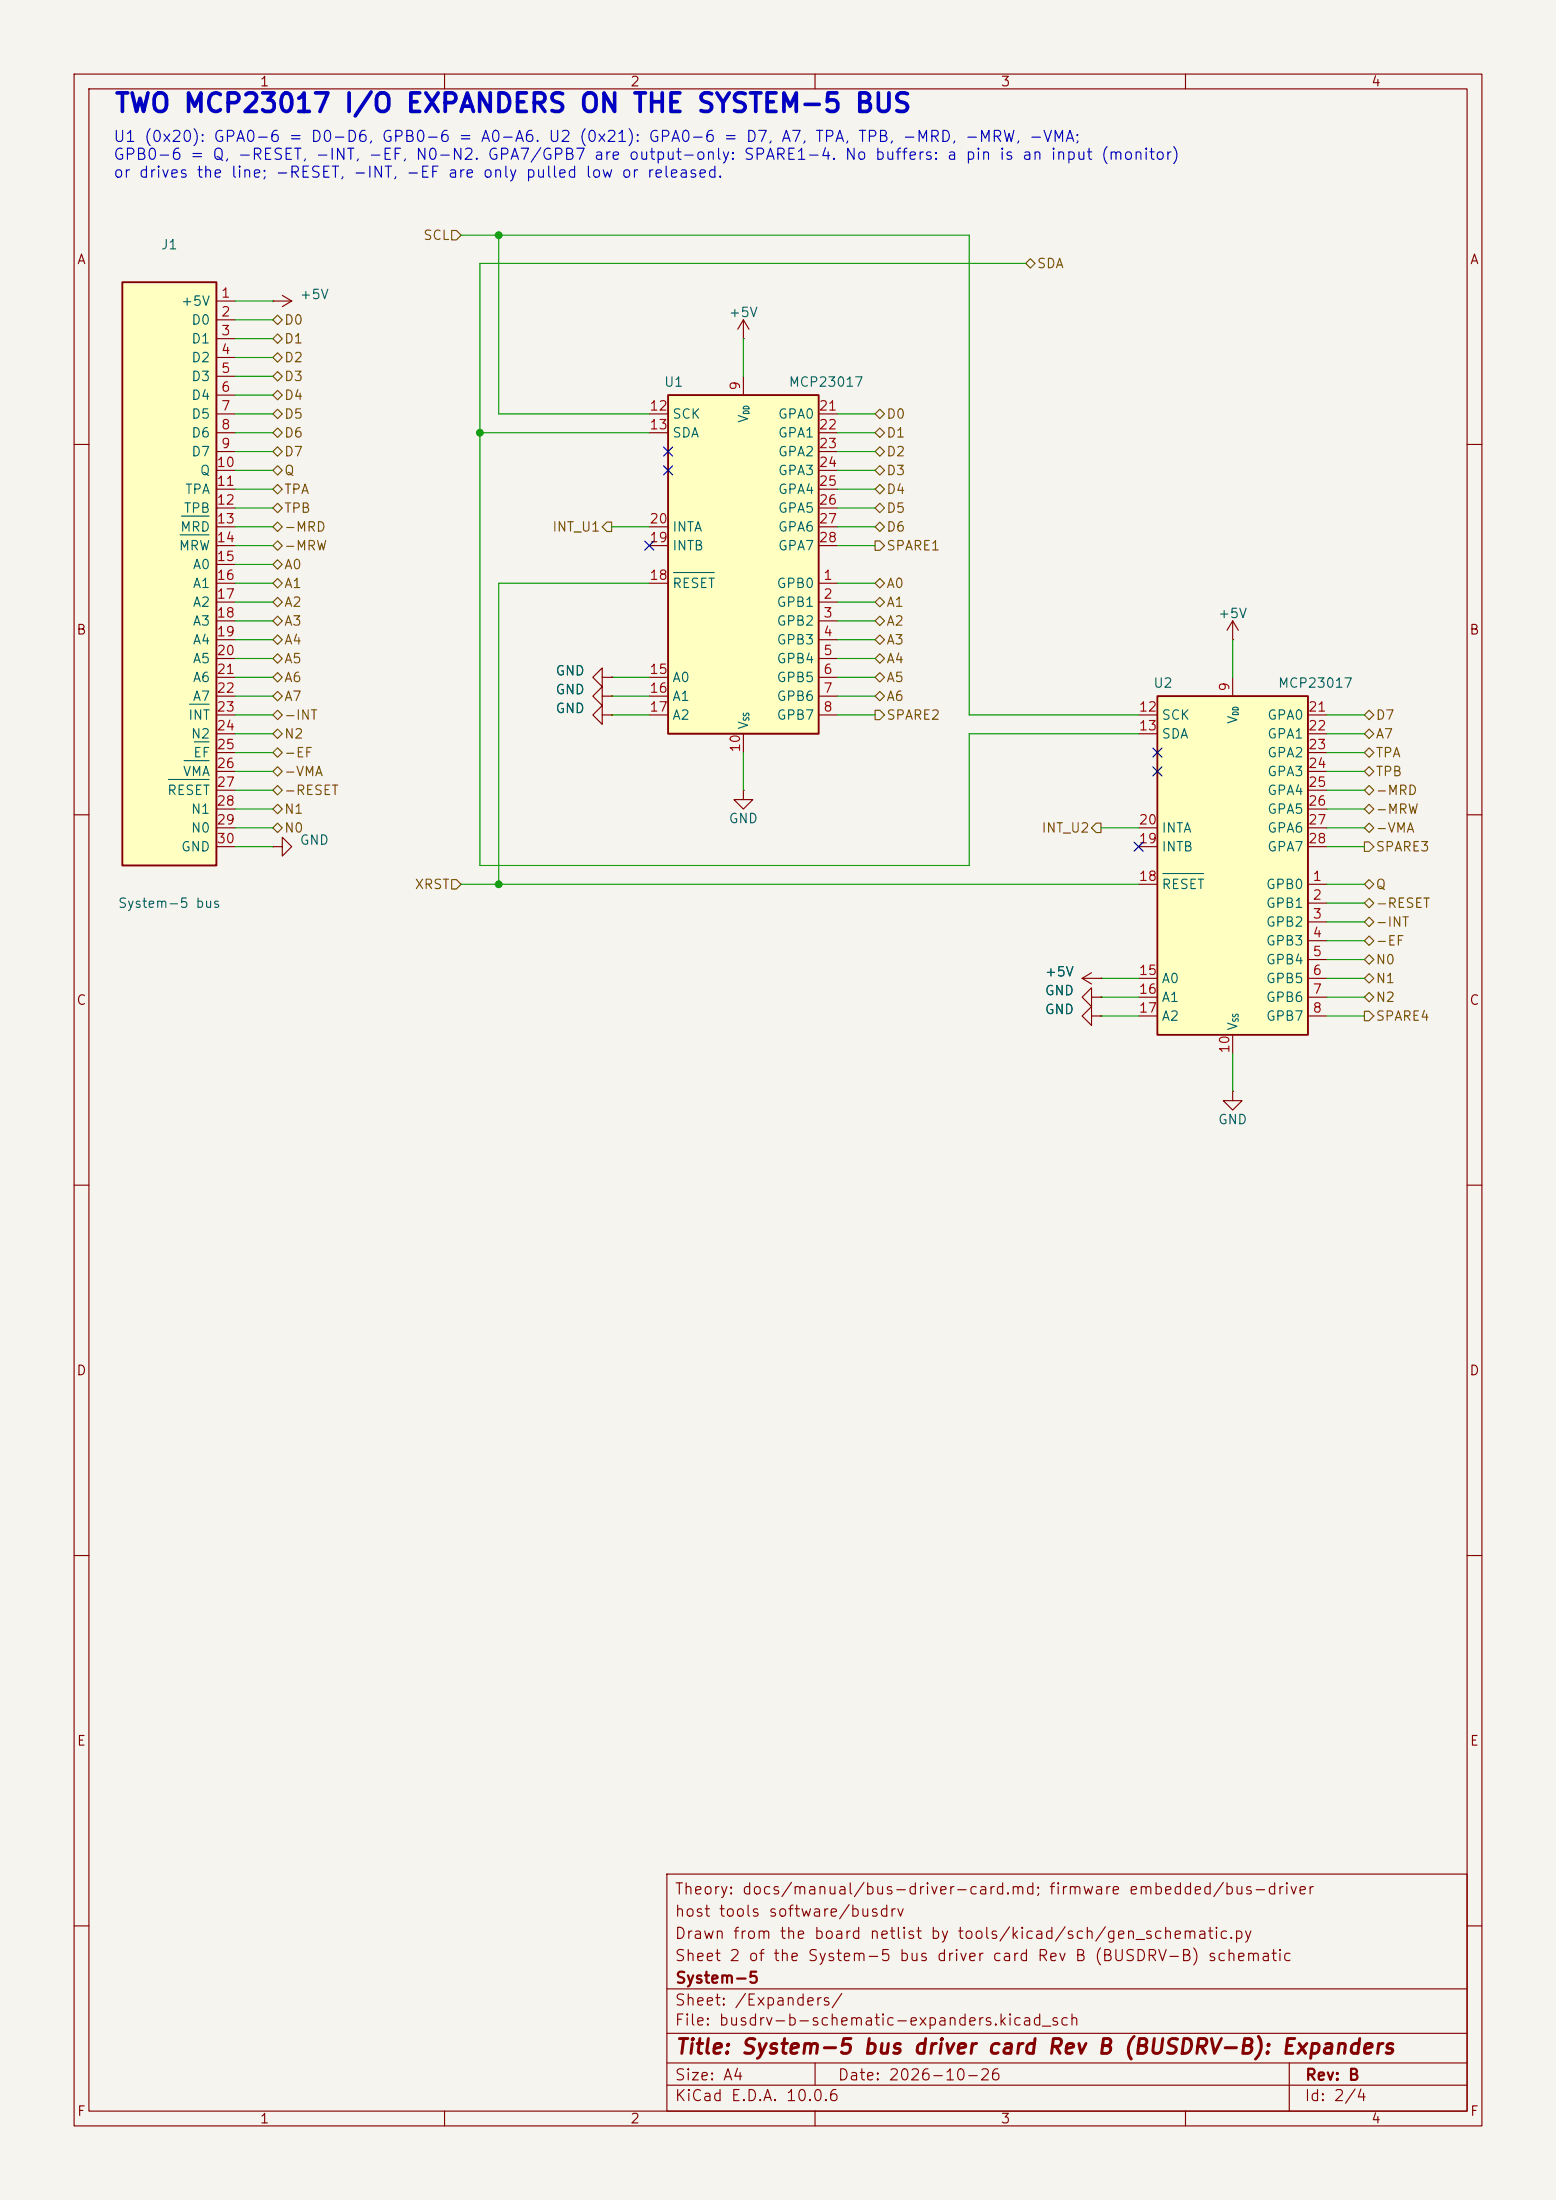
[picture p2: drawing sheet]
<svg xmlns="http://www.w3.org/2000/svg" width="210mm" height="297mm" viewBox="0 0 210 297" stroke-linecap="round" stroke-linejoin="round" font-family="sans-serif">
<path d="M0 0h210v297h-210z" fill="#f5f4ef" stroke="#f5f4ef" stroke-width=".13"/>
<g fill="none" stroke="#840000" stroke-width=".15">
<path d="M10 10h190v277h-190zM12 12h186v273h-186zM60 10v2M110 10v2M160 10v2M10 60h2M198 60h2M10 110h2M198 110h2M10 160h2M198 160h2M10 210h2"/>
<path d="M198 210h2M90 253h108v32h-108zM10 260h2M90 278.5h108M90 274.5h108M90 268.5h108M110 278.5v3M174 278.5v6.5M198 260h2M60 285v2M90 281.5h108M110 285v2"/>
<path d="M160 285v2"/>
</g>
<path d="M16.5 38.1h12.7v78.7h-12.7z" fill="#ffffc2"/>
<path d="M16.5 38.1h12.7v78.7h-12.7z" fill="none" stroke="#840000" stroke-width=".25"/>
<g fill="none" stroke="#840000" stroke-width=".15">
<path d="M29.2 40.6h2.5M29.2 43.2h2.5M29.2 45.7h2.5M29.2 48.3h2.5M29.2 50.8h2.5M29.2 53.3h2.5M29.2 55.9h2.5M29.2 58.4h2.5M100.3 45.7h.1M100.3 43.2l-.7 1.3M100.3 43.2l.8 1.3M100.3 43.2v2.5"/>
<path d="M29.2 61h2.5M29.2 63.5h2.5M29.2 66h2.5M29.2 68.6h2.5M29.2 71.1h2.5M29.2 73.7h2.5M29.2 76.2h2.5M29.2 78.7h2.5M29.2 81.3h2.5M29.2 83.8h2.5M29.2 86.4h2.5M29.2 88.9h2.5"/>
<path d="M29.2 91.4h2.5M29.2 94h2.5M29.2 96.5h2.5M29.2 99.1h2.5M29.2 101.6h2.5M29.2 104.1h2.5M29.2 106.7h2.5M29.2 109.2h2.5M29.2 111.8h2.5M29.2 114.3h2.5M100.3 106.7v1.3h1.3l-1.3 1.2-1.2-1.2h1.2M100.3 106.7h.1"/>
</g>
<path d="M24.3 72.2h3.9M24.5 69.7h3.7M25.6 95.1h2.6M22.7 105.2h5.5M24.8 102.7h3.4M26.2 100.2h2" fill="none" stroke="#006464" stroke-width=".15"/>
<path d="M90.2 53.3h20.3v45.8h-20.3z" fill="#ffffc2"/>
<path d="M90.2 53.3h20.3v45.8h-20.3z" fill="none" stroke="#840000" stroke-width=".25"/>
<g fill="none" stroke="#840000" stroke-width=".15">
<path d="M38.1 39.9l1.3 .7M36.8 40.6h.1M36.8 40.6h2.6M39.4 40.6l-1.3 .8M87.6 55.9h2.6M87.6 58.4h2.6M100.3 50.8v2.5M110.5 55.9h2.5M110.5 58.4h2.5M87.6 78.7h2.6M87.6 73.7h2.6M87.6 71.1h2.6"/>
<path d="M110.5 78.7h2.5M110.5 73.7h2.5M110.5 71.1h2.5M110.5 61h2.5M110.5 63.5h2.5M110.5 66h2.5M110.5 68.6h2.5M81.3 96.5v-1.2l-1.3 1.2 1.3 1.3v-1.3h1.2M81.3 91.4v-1.2l-1.3 1.2 1.3 1.3v-1.3h1.2M81.3 94v-1.3l-1.3 1.3 1.3 1.3v-1.3h1.2M82.5 96.5h.1M82.5 91.4h.1"/>
<path d="M82.5 94h.1M87.6 91.4h2.6M87.6 94h2.6M87.6 96.5h2.6M100.3 99.1v2.5M110.5 81.3h2.5M110.5 83.8h2.5M110.5 86.4h2.5M110.5 88.9h2.5M110.5 91.4h2.5M110.5 94h2.5M110.5 96.5h2.5"/>
<path d="M36.8 114.3h1.3v-1.3l1.3 1.3-1.3 1.3v-1.3M36.8 114.3h.1M146 132.1l1.3 .7M146 132.1h2.6M147.3 134.6v-1.2l-1.3 1.2 1.3 1.3v-1.3h1.3M147.3 137.2v-1.3l-1.3 1.3 1.3 1.2v-1.2h1.3M147.3 131.3l-1.3 .8M148.6 134.6h.1M148.6 132.1h.1M148.6 137.2h.1M166.4 147.3v1.3h1.2l-1.2 1.3-1.3-1.3h1.3M166.4 147.3h.1"/>
</g>
<path d="M90.9 77.3h5.5" fill="none" stroke="#006464" stroke-width=".15"/>
<path d="M156.2 94h20.3v45.7h-20.3z" fill="#ffffc2"/>
<path d="M156.2 94h20.3v45.7h-20.3z" fill="none" stroke="#840000" stroke-width=".25"/>
<g fill="none" stroke="#840000" stroke-width=".15">
<path d="M82.5 94h.1M82.5 91.4h.1M82.5 96.5h.1M153.7 96.5h2.5M153.7 99.1h2.5M166.4 86.4h.1M166.4 83.8v2.6M166.4 91.4v2.6M166.4 83.8l-.8 1.3M166.4 83.8l.7 1.3M176.5 96.5h2.6M176.5 99.1h2.6"/>
<path d="M153.7 119.4h2.5M153.7 114.3h2.5M153.7 111.8h2.5M176.5 119.4h2.6M176.5 114.3h2.6M176.5 111.8h2.6M176.5 101.6h2.6M176.5 104.1h2.6M176.5 106.7h2.6M176.5 109.2h2.6M148.6 134.6h.1M148.6 132.1h.1"/>
<path d="M148.6 137.2h.1M153.7 132.1h2.5M153.7 134.6h2.5M153.7 137.2h2.5M166.4 139.7v2.5M176.5 121.9h2.6M176.5 124.5h2.6M176.5 127h2.6M176.5 129.5h2.6M176.5 132.1h2.6M176.5 134.6h2.6M176.5 137.2h2.6"/>
</g>
<path d="M156.9 117.9h5.5" fill="none" stroke="#006464" stroke-width=".15"/>
<g fill="none" stroke="#725600" stroke-width=".15">
<path d="M61 31.1h.6l.6 .7-.6 .6h-.6zM138.4 35.6l.7-.7 .6 .7-.6 .6zM36.8 58.4l.7-.6 .6 .6-.6 .7zM36.8 55.9l.7-.7 .6 .7-.6 .6zM36.8 53.3l.7-.6 .6 .6-.6 .7zM36.8 50.8l.7-.6 .6 .6-.6 .6zM36.8 48.3l.7-.7 .6 .7-.6 .6zM36.8 45.7l.7-.6 .6 .6-.6 .7zM37.5 42.5l.6 .7-.6 .6-.7-.6zM118.1 55.9l.6-.7 .7 .7-.7 .6zM118.1 58.4l.6-.6 .7 .6-.7 .7zM36.8 66l.7-.6 .6 .6-.6 .7z"/>
<path d="M36.8 68.6l.7-.7 .6 .7-.6 .6zM36.8 61l.7-.7 .6 .7-.6 .6zM36.8 71.1l.7-.6 .6 .6-.6 .7zM36.8 73.7l.7-.7 .6 .7-.6 .6zM36.8 76.2l.7-.6 .6 .6-.6 .6zM36.8 78.7l.7-.6 .6 .6-.6 .7zM37.5 62.9l.6 .6-.6 .6-.7-.6zM81.9 70.5h.6v1.3h-.6l-.6-.7zM118.1 78.7l.6-.6 .7 .6-.7 .7zM118.1 73h.6l.7 .7-.7 .6h-.6zM118.1 71.1l.6-.6 .7 .6-.7 .7zM118.1 68.6l.6-.7 .7 .7-.7 .6z"/>
<path d="M118.1 66l.6-.6 .7 .6-.7 .7zM118.1 63.5l.6-.6 .7 .6-.7 .6zM118.1 61l.6-.7 .7 .7-.7 .6zM36.8 86.4l.7-.7 .6 .7-.6 .6zM36.8 88.9l.7-.6 .6 .6-.6 .6zM36.8 91.4l.7-.6 .6 .6-.6 .7zM36.8 81.3l.7-.7 .6 .7-.6 .6zM36.8 94l.7-.7 .6 .7-.6 .6zM36.8 96.5l.7-.6 .6 .6-.6 .7zM36.8 99.1l.7-.7 .6 .7-.6 .6zM37.5 83.2l.6 .6-.6 .7-.7-.7zM118.1 81.3l.6-.7 .7 .7-.7 .6z"/>
<path d="M118.1 86.4l.6-.7 .7 .7-.7 .6zM118.1 88.9l.6-.6 .7 .6-.7 .6zM118.1 91.4l.6-.6 .7 .6-.7 .7zM118.1 94l.6-.7 .7 .7-.7 .6zM118.1 95.9h.6l.7 .6-.7 .7h-.6zM118.7 83.2l.7 .6-.7 .7-.6-.7zM184.1 99.1l.7-.7 .6 .7-.6 .6zM184.1 96.5l.7-.6 .6 .6-.6 .7zM36.8 101.6l.7-.6 .6 .6-.6 .6zM36.8 106.7l.7-.7 .6 .7-.6 .6zM36.8 109.2l.7-.6 .6 .6-.6 .7zM36.8 111.8l.7-.7 .6 .7-.6 .6z"/>
<path d="M37.5 103.5l.6 .6-.6 .7-.7-.7zM61 118.7h.6l.6 .7-.6 .6h-.6zM148 111.1h.6v1.3h-.6l-.7-.6zM184.1 113.7h.7l.6 .6-.6 .6h-.7zM184.1 111.8l.7-.7 .6 .7-.6 .6zM184.1 109.2l.7-.6 .6 .6-.6 .7zM184.1 106.7l.7-.7 .6 .7-.6 .6zM184.1 101.6l.7-.6 .6 .6-.6 .6zM184.1 119.4l.7-.7 .6 .7-.6 .6zM184.8 103.5l.6 .6-.6 .7-.7-.7zM184.1 136.5h.7l.6 .7-.6 .6h-.7zM184.1 134.6l.7-.6 .6 .6-.6 .7z"/>
<path d="M184.1 132.1l.7-.7 .6 .7-.6 .6zM184.1 129.5l.7-.6 .6 .6-.6 .7zM184.1 124.5l.7-.7 .6 .7-.6 .6zM184.1 121.9l.7-.6 .6 .6-.6 .7zM184.8 126.4l.6 .6-.6 .6-.7-.6z"/>
</g>
<g fill="none" stroke="#009600" stroke-width=".15">
<path d="M62.2 31.8h68.6v64.7h22.9M67.3 31.8v24.1h20.3M138.4 35.6h-73.6v81.2h66v-17.7h22.9M31.7 55.9h5.1M31.7 40.6h5.1M31.7 58.4h5.1M31.7 48.3h5.1M31.7 45.7h5.1M31.7 43.2h5.1M31.7 53.3h5.1M31.7 50.8h5.1M64.8 58.4h22.8"/>
<path d="M100.3 45.7v5.1M113 55.9h5.1M113 58.4h5.1M31.7 71.1h5.1M31.7 78.7h5.1M31.7 73.7h5.1M31.7 61h5.1M31.7 63.5h5.1M31.7 66h5.1M31.7 68.6h5.1M31.7 76.2h5.1M82.5 71.1h5.1"/>
<path d="M87.6 78.7h-20.3v40.7M113 71.1h5.1M113 78.7h5.1M113 73.7h5.1M113 61h5.1M113 63.5h5.1M113 66h5.1M113 68.6h5.1M31.7 99.1h5.1M31.7 96.5h5.1M31.7 81.3h5.1M31.7 83.8h5.1"/>
<path d="M31.7 94h5.1M31.7 91.4h5.1M31.7 88.9h5.1M31.7 86.4h5.1M82.5 96.5h5.1M82.5 94h5.1M82.5 91.4h5.1M113 96.5h5.1M113 81.3h5.1M113 83.8h5.1M113 94h5.1M113 91.4h5.1"/>
<path d="M113 88.9h5.1M113 86.4h5.1M166.4 86.4v5M179.1 99.1h5M179.1 96.5h5M31.7 111.8h5.1M31.7 109.2h5.1M31.7 106.7h5.1M31.7 104.1h5.1M31.7 101.6h5.1M31.7 114.3h5.1M62.2 119.4h91.5"/>
<path d="M100.3 101.6v5.1M148.6 111.8h5.1M179.1 119.4h5M179.1 111.8h5M179.1 109.2h5M179.1 106.7h5M179.1 104.1h5M179.1 101.6h5M179.1 114.3h5M148.6 132.1h5.1M148.6 134.6h5.1M148.6 137.2h5.1"/>
<path d="M179.1 124.5h5M179.1 127h5M179.1 129.5h5M179.1 132.1h5M179.1 134.6h5M179.1 137.2h5M179.1 121.9h5M166.4 142.2v5.1"/>
</g>
<path d="M87 73.1l1.2 1.2M88.2 73.1l-1.2 1.2M89.6 62.9l1.2 1.2M89.6 60.4l1.2 1.2M90.8 62.9l-1.2 1.2M90.8 60.4l-1.2 1.2M153.1 113.7l1.2 1.2M154.3 113.7l-1.2 1.2M155.6 103.5l1.2 1.2M155.6 101l1.2 1.2M156.8 103.5l-1.2 1.2M156.8 101l-1.2 1.2" fill="none" stroke="#000084" stroke-width=".15"/>
<g fill="#009600" stroke="#009600" stroke-width=".13">
<circle cx="67.3" cy="31.8" r=".46"/>
<circle cx="64.8" cy="58.4" r=".46"/>
<circle cx="67.3" cy="119.4" r=".46"/>
</g>
<text font-size="2.5" fill="#0000c2" x="15.3" y="15.8">TWO MCP23017 I/O EXPANDERS ON THE SYSTEM-5 BUS</text>
<text font-size="2" fill="#840000" x="91" y="277.8">Title: System-5 bus driver card Rev B (BUSDRV-B): Expanders</text>
<g font-size="1.5" fill="#0000c2">
<text x="15.2" y="19.5">U1 (0x20): GPA0-6 = D0-D6, GPB0-6 = A0-A6. U2 (0x21): GPA0-6 = D7, A7, TPA, TPB, -MRD, -MRW, -VMA;</text>
<text x="15.2" y="22">GPB0-6 = Q, -RESET, -INT, -EF, N0-N2. GPA7/GPB7 are output-only: SPARE1-4. No buffers: a pin is an input (monitor)</text>
<text x="15.2" y="24.4">or drives the line; -RESET, -INT, -EF are only pulled low or released.</text>
</g>
<g font-size="1.5" fill="#840000">
<text x="91" y="256.1">Theory: docs/manual/bus-driver-card.md; firmware embedded/bus-driver</text>
<text x="91" y="262.1">Drawn from the board netlist by tools/kicad/sch/gen_schematic.py</text>
<text x="91" y="259.1">host tools software/busdrv</text>
<text x="91" y="265.1">Sheet 2 of the System-5 bus driver card Rev B (BUSDRV-B) schematic</text>
<text x="91.1" y="268.1">System-5</text>
<text x="91" y="273.8">File: busdrv-b-schematic-expanders.kicad_sch</text>
<text x="91" y="271.1">Sheet: /Expanders/</text>
<text x="91" y="281.2">Size: A4</text>
<text x="113" y="281.2">Date: 2026-10-26</text>
<text x="176.1" y="281.2">Rev: B</text>
<text x="91" y="284">KiCad E.D.A. 10.0.6</text>
<text x="176" y="284">Id: 2/4</text>
</g>
<g font-size="1.3" fill="#840000">
<text x="35" y="12">1</text>
<text x="85" y="12">2</text>
<text x="135" y="12">3</text>
<text x="185" y="12">4</text>
<text x="10.3" y="36">A</text>
<text x="198.3" y="36">A</text>
<text x="10.2" y="86">B</text>
<text x="198.2" y="86">B</text>
<text x="10.2" y="136">C</text>
<text x="198.2" y="136">C</text>
<text x="10.2" y="186">D</text>
<text x="198.2" y="186">D</text>
<text x="10.3" y="236">E</text>
<text x="198.3" y="236">E</text>
<text x="10.3" y="286">F</text>
<text x="35" y="287">1</text>
<text x="85" y="287">2</text>
<text x="135" y="287">3</text>
<text x="185" y="287">4</text>
<text x="198.3" y="286">F</text>
</g>
<g font-size="1.3" fill="#006464">
<text x="21.6" y="34">J1</text>
<text x="24.4" y="41.6">+5V</text>
<text x="40.4" y="40.7">+5V</text>
<text x="25.7" y="44.1">D0</text>
<text x="25.7" y="46.7">D1</text>
<text x="98.3" y="43.1">+5V</text>
<text x="25.7" y="49.2">D2</text>
<text x="25.7" y="51.8">D3</text>
<text x="89.5" y="52.5">U1</text>
<text x="106.4" y="52.5">MCP23017</text>
<text x="25.7" y="54.3">D4</text>
<text x="25.7" y="56.8">D5</text>
<text x="25.7" y="59.4">D6</text>
<text x="90.7" y="56.8">SCK</text>
<text x="90.7" y="59.4">SDA</text>
<text x="101.3" y="57.2" transform="rotate(-90 101.3 57.2)">V</text>
<text x="104.9" y="56.8">GPA0</text>
<text x="104.9" y="59.4">GPA1</text>
<text x="25.7" y="61.9">D7</text>
<text x="26.9" y="64.5">Q</text>
<text x="104.9" y="61.9">GPA2</text>
<text x="104.9" y="64.5">GPA3</text>
<text x="24.7" y="69.5">TPB</text>
<text x="24.9" y="67">TPA</text>
<text x="104.9" y="67">GPA4</text>
<text x="104.9" y="69.5">GPA5</text>
<text x="24" y="74.6">MRW</text>
<text x="24.2" y="72.1">MRD</text>
<text x="25.9" y="77.2">A0</text>
<text x="90.7" y="74.6">INTB</text>
<text x="90.7" y="72.1">INTA</text>
<text x="104.9" y="72.1">GPA6</text>
<text x="104.9" y="74.6">GPA7</text>
<text x="25.9" y="79.7">A1</text>
<text x="25.9" y="82.2">A2</text>
<text x="90.7" y="79.7">RESET</text>
<text x="104.7" y="79.7">GPB0</text>
<text x="104.7" y="82.2">GPB1</text>
<text x="164.3" y="83.8">+5V</text>
<text x="25.9" y="84.8">A3</text>
<text x="25.9" y="87.3">A4</text>
<text x="25.9" y="89.9">A5</text>
<text x="104.7" y="84.8">GPB2</text>
<text x="104.7" y="87.3">GPB3</text>
<text x="104.7" y="89.9">GPB4</text>
<text x="25.9" y="92.4">A6</text>
<text x="25.9" y="94.9">A7</text>
<text x="74.9" y="91.5">GND</text>
<text x="74.9" y="94">GND</text>
<text x="90.7" y="92.4">A0</text>
<text x="90.7" y="94.9">A1</text>
<text x="104.7" y="92.4">GPB5</text>
<text x="104.7" y="94.9">GPB6</text>
<text x="155.6" y="93.2">U2</text>
<text x="172.4" y="93.2">MCP23017</text>
<text x="25.3" y="97.5">INT</text>
<text x="25.7" y="100">N2</text>
<text x="74.9" y="96.6">GND</text>
<text x="90.7" y="97.5">A2</text>
<text x="101.3" y="98.6" transform="rotate(-90 101.3 98.6)">V</text>
<text x="104.7" y="97.5">GPB7</text>
<text x="156.7" y="97.5">SCK</text>
<text x="156.7" y="100">SDA</text>
<text x="167.3" y="97.8" transform="rotate(-90 167.3 97.8)">V</text>
<text x="171" y="97.5">GPA0</text>
<text x="171" y="100">GPA1</text>
<text x="22.5" y="107.6">RESET</text>
<text x="24.6" y="105.1">VMA</text>
<text x="26" y="102.6">EF</text>
<text x="171" y="102.6">GPA2</text>
<text x="171" y="105.1">GPA3</text>
<text x="171" y="107.6">GPA4</text>
<text x="25.7" y="110.2">N1</text>
<text x="25.7" y="112.7">N0</text>
<text x="98.3" y="111.5">GND</text>
<text x="156.7" y="112.7">INTA</text>
<text x="171" y="110.2">GPA5</text>
<text x="171" y="112.7">GPA6</text>
<text x="24.4" y="115.3">GND</text>
<text x="40.4" y="114.4">GND</text>
<text x="156.7" y="115.3">INTB</text>
<text x="171" y="115.3">GPA7</text>
<text x="15.8" y="122.9">System-5 bus</text>
<text x="156.7" y="120.3">RESET</text>
<text x="170.8" y="120.3">GPB0</text>
<text x="170.8" y="122.9">GPB1</text>
<text x="170.8" y="125.4">GPB2</text>
<text x="170.8" y="128">GPB3</text>
<text x="170.8" y="130.5">GPB4</text>
<text x="140.9" y="134.7">GND</text>
<text x="140.9" y="132.1">+5V</text>
<text x="140.9" y="137.2">GND</text>
<text x="156.7" y="133">A0</text>
<text x="156.7" y="135.6">A1</text>
<text x="170.8" y="133">GPB5</text>
<text x="170.8" y="135.6">GPB6</text>
<text x="156.7" y="138.1">A2</text>
<text x="167.3" y="139.2" transform="rotate(-90 167.3 139.2)">V</text>
<text x="170.8" y="138.1">GPB7</text>
<text x="164.3" y="152.1">GND</text>
</g>
<g font-size="1.3" fill="#725600">
<text x="57" y="32.7">SCL</text>
<text x="139.9" y="36.5">SDA</text>
<text x="38.3" y="46.7">D1</text>
<text x="38.3" y="44.1">D0</text>
<text x="38.3" y="51.8">D3</text>
<text x="38.3" y="49.2">D2</text>
<text x="38.3" y="59.4">D6</text>
<text x="38.3" y="56.8">D5</text>
<text x="38.3" y="54.3">D4</text>
<text x="119.5" y="56.8">D0</text>
<text x="119.5" y="59.4">D1</text>
<text x="38.3" y="61.9">D7</text>
<text x="38.3" y="64.5">Q</text>
<text x="119.5" y="64.5">D3</text>
<text x="119.5" y="61.9">D2</text>
<text x="38.3" y="67">TPA</text>
<text x="38.3" y="69.5">TPB</text>
<text x="119.5" y="69.5">D5</text>
<text x="119.5" y="67">D4</text>
<text x="38.3" y="72.1">-MRD</text>
<text x="38.3" y="74.6">-MRW</text>
<text x="38.3" y="77.2">A0</text>
<text x="74.5" y="72.1">INT_U1</text>
<text x="119.5" y="74.6">SPARE1</text>
<text x="119.5" y="72.1">D6</text>
<text x="38.3" y="79.7">A1</text>
<text x="38.3" y="82.2">A2</text>
<text x="119.5" y="79.7">A0</text>
<text x="119.5" y="82.2">A1</text>
<text x="38.3" y="87.3">A4</text>
<text x="38.3" y="89.9">A5</text>
<text x="38.3" y="84.8">A3</text>
<text x="119.5" y="84.8">A2</text>
<text x="119.5" y="87.3">A3</text>
<text x="119.5" y="89.9">A4</text>
<text x="38.3" y="92.4">A6</text>
<text x="38.3" y="94.9">A7</text>
<text x="119.5" y="92.4">A5</text>
<text x="119.5" y="94.9">A6</text>
<text x="38.3" y="97.5">-INT</text>
<text x="38.3" y="100">N2</text>
<text x="119.5" y="97.5">SPARE2</text>
<text x="185.6" y="100">A7</text>
<text x="185.6" y="97.5">D7</text>
<text x="38.3" y="102.6">-EF</text>
<text x="38.3" y="105.1">-VMA</text>
<text x="38.3" y="107.6">-RESET</text>
<text x="185.6" y="107.6">-MRD</text>
<text x="185.6" y="105.1">TPB</text>
<text x="185.6" y="102.6">TPA</text>
<text x="38.3" y="110.2">N1</text>
<text x="38.3" y="112.7">N0</text>
<text x="140.5" y="112.7">INT_U2</text>
<text x="185.6" y="112.7">-VMA</text>
<text x="185.6" y="110.2">-MRW</text>
<text x="185.6" y="115.3">SPARE3</text>
<text x="55.9" y="120.3">XRST</text>
<text x="185.6" y="120.3">Q</text>
<text x="185.6" y="125.4">-INT</text>
<text x="185.6" y="122.9">-RESET</text>
<text x="185.6" y="130.5">N0</text>
<text x="185.6" y="128">-EF</text>
<text x="185.6" y="135.6">N2</text>
<text x="185.6" y="133">N1</text>
<text x="185.6" y="138.1">SPARE4</text>
</g>
<g font-size="1.3" fill="#a90000">
<text x="29.7" y="40.5">1</text>
<text x="29.7" y="43">2</text>
<text x="29.7" y="45.6">3</text>
<text x="29.7" y="48.1">4</text>
<text x="29.7" y="50.7">5</text>
<text x="29.7" y="53.2">6</text>
<text x="100.2" y="52.8" transform="rotate(-90 100.2 52.8)">9</text>
<text x="29.7" y="55.7">7</text>
<text x="29.7" y="58.3">8</text>
<text x="87.6" y="55.7">12</text>
<text x="87.6" y="58.3">13</text>
<text x="110.4" y="55.7">21</text>
<text x="110.4" y="58.3">22</text>
<text x="29.1" y="63.4">10</text>
<text x="29.1" y="65.9">11</text>
<text x="29.7" y="60.8">9</text>
<text x="110.4" y="60.8">23</text>
<text x="110.4" y="63.4">24</text>
<text x="110.4" y="65.9">25</text>
<text x="29.1" y="68.4">12</text>
<text x="29.1" y="71">13</text>
<text x="87.6" y="71">20</text>
<text x="110.4" y="68.4">26</text>
<text x="110.4" y="71">27</text>
<text x="29.1" y="73.5">14</text>
<text x="29.1" y="76.1">15</text>
<text x="87.6" y="73.5">19</text>
<text x="110.4" y="73.5">28</text>
<text x="29.1" y="78.6">16</text>
<text x="29.1" y="81.1">17</text>
<text x="29.1" y="83.7">18</text>
<text x="87.6" y="78.6">18</text>
<text x="111" y="78.6">1</text>
<text x="111" y="81.1">2</text>
<text x="111" y="83.7">3</text>
<text x="29.1" y="86.2">19</text>
<text x="29.1" y="88.8">20</text>
<text x="111" y="86.2">4</text>
<text x="111" y="88.8">5</text>
<text x="29.1" y="91.3">21</text>
<text x="29.1" y="93.8">22</text>
<text x="87.6" y="91.3">15</text>
<text x="87.6" y="93.8">16</text>
<text x="111" y="91.3">6</text>
<text x="111" y="93.8">7</text>
<text x="166.2" y="93.4" transform="rotate(-90 166.2 93.4)">9</text>
<text x="29.1" y="96.4">23</text>
<text x="29.1" y="98.9">24</text>
<text x="29.1" y="101.5">25</text>
<text x="87.6" y="96.4">17</text>
<text x="100.2" y="101.7" transform="rotate(-90 100.2 101.7)">10</text>
<text x="111" y="96.4">8</text>
<text x="153.6" y="96.4">12</text>
<text x="153.6" y="98.9">13</text>
<text x="176.5" y="96.4">21</text>
<text x="176.5" y="98.9">22</text>
<text x="176.5" y="101.5">23</text>
<text x="29.1" y="104">26</text>
<text x="29.1" y="106.5">27</text>
<text x="176.5" y="104">24</text>
<text x="176.5" y="106.5">25</text>
<text x="29.1" y="109.1">28</text>
<text x="29.1" y="111.6">29</text>
<text x="153.6" y="111.6">20</text>
<text x="176.5" y="109.1">26</text>
<text x="176.5" y="111.6">27</text>
<text x="29.1" y="114.2">30</text>
<text x="153.6" y="119.2">18</text>
<text x="153.6" y="114.2">19</text>
<text x="176.5" y="114.2">28</text>
<text x="177.1" y="119.2">1</text>
<text x="177.1" y="121.8">2</text>
<text x="177.1" y="124.3">3</text>
<text x="153.6" y="131.9">15</text>
<text x="177.1" y="126.9">4</text>
<text x="177.1" y="129.4">5</text>
<text x="177.1" y="131.9">6</text>
<text x="153.6" y="134.5">16</text>
<text x="153.6" y="137">17</text>
<text x="177.1" y="134.5">7</text>
<text x="177.1" y="137">8</text>
<text x="166.2" y="142.3" transform="rotate(-90 166.2 142.3)">10</text>
</g>
<g font-size=".8" fill="#006464">
<text x="101.3" y="56" transform="rotate(-90 101.3 56)">DD</text>
<text x="101.3" y="97.4" transform="rotate(-90 101.3 97.4)">SS</text>
<text x="167.3" y="96.7" transform="rotate(-90 167.3 96.7)">DD</text>
<text x="167.3" y="138.1" transform="rotate(-90 167.3 138.1)">SS</text>
</g>
</svg>
